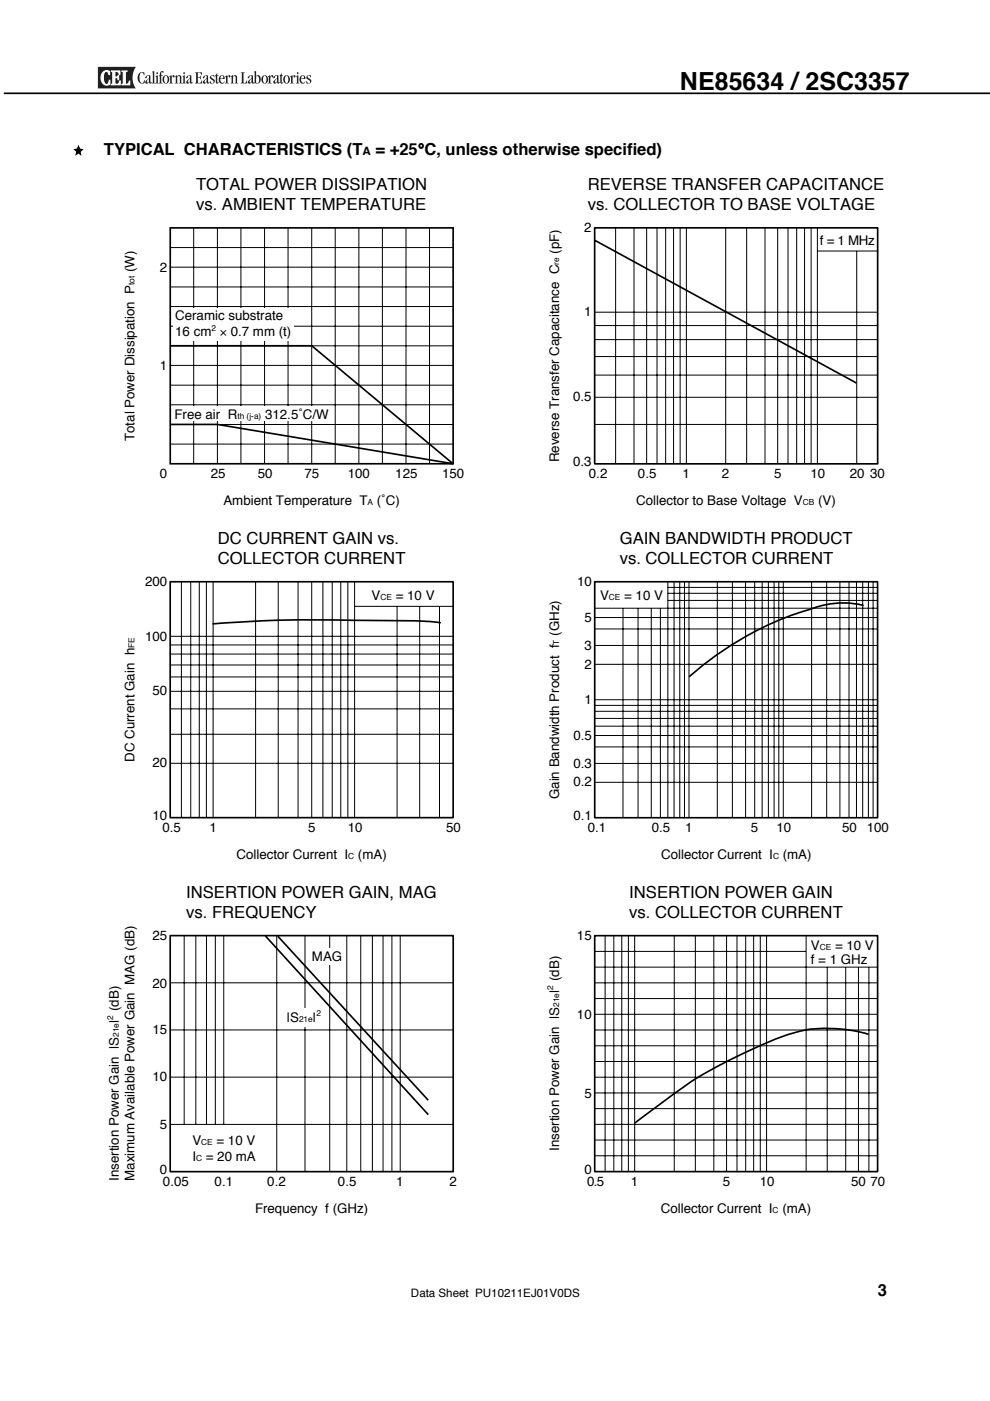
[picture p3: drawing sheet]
<svg xmlns="http://www.w3.org/2000/svg" width="210mm" height="297mm" viewBox="0 0 210 297" stroke-linecap="round" stroke-linejoin="round" font-family="sans-serif">
<!-- layer: Layer 1 -->
<path d="M36.1 48.3h60v50h-60zM36.1 73.3h30l29.9 25-49.9-8.3h-10M36.1 123.3h60v50.1h-60zM93.5 132.1a161 161 0 0 0-18.6-.6 262.1 262.1 0 0 0-29.8 .8" fill="none" stroke="#000" stroke-width=".35"/>
<g fill="none" stroke="#000" stroke-width=".21">
<path d="M36.1 56.6h60M36.1 52.5h60M41.1 48.3v50M46.1 48.3v50M51.1 48.3v50M56.1 48.3v50M61.1 48.3v50M66.1 48.3v50M71.1 48.3v50M76.1 48.3v50M81.1 48.3v50M86.1 48.3v50"/>
<path d="M91.1 48.3v50M36.1 65h60M36.1 60.8h60M36.1 77.5h60M36.1 73.3h60M36.1 69.2h60M36.1 85.8h60M36.1 81.7h60M36.1 94.2h60M36.1 90h60M36.1 134.9h60M36.1 138.7h60"/>
<path d="M36.1 136.7h60M38.5 123.4v50M40.4 123.4v50M42.3 123.4v50M43.8 123.4v50M45.2 123.4v50M54.2 123.4v50M59 123.4v50M63.2 123.4v50M66.1 123.4v50M68.5 123.4v50M70.4 123.4v50"/>
<path d="M72.3 123.4v50M73.8 123.4v50M75.2 123.4v50M75.2 128.6h20.9M84.2 128.5v44.9M89 128.5v44.9M93.2 128.5v44.9M36.1 141h60M36.1 143.5h60M36.1 146.6h60M36.1 150.3h60M36.1 155.7h60"/>
<path d="M36.1 161.8h60"/>
</g>
<g fill="#fff">
<path d="M36.7 65.3h25.5v7h-25.5z"/>
<path d="M36.8 86.2h33.7v3.1h-33.7z"/>
</g>
<path d="M126.1 48.3h60v50h-60zM126.1 51l55.5 30.2M126.1 123.3h60v50.1h-60zM183.1 128.4a18.6 18.6 0 0 0-11.3 .8 67.7 67.7 0 0 0-25.7 14.3M36.1 198.4h60v50h-60zM56.3 198.5l34.5 37.8M58.9 198.5l31.9 34.8M126.1 198.4h60v50h-60zM184.2 219.3a28.3 28.3 0 0 0-21.1 1.5 100.3 100.3 0 0 0-26.1 15.5l-2.4 1.8" fill="none" stroke="#000" stroke-width=".35"/>
<g fill="none" stroke="#000" stroke-width=".21">
<path d="M130.5 48.3v50M134.4 48.3v50M137.1 48.3v50M139.3 48.3v50M141.1 48.3v50M142.8 48.3v50M144.2 48.3v50M145.5 48.3v50M153.9 48.3v50M158.3 48.3v50M162.2 48.3v50M164.9 48.3v50"/>
<path d="M167.1 48.3v50M168.9 48.3v50M170.6 48.3v50M172 48.3v50M173.3 53.2h12.8M173.3 48.3v50M181.6 53.3v45M126.1 66.2h60M126.1 72h60M126.1 75.6h60M126.1 69h60M126.1 79.5h60"/>
<path d="M126.1 84.2h60M126.1 90h60M126.1 130.9h60M126.1 133.3h60M126.1 136.9h60M126.1 129h60M132.1 129v44.4M135.3 129v44.4M138.1 129v44.4M140 129v44.4M141.6 125.8h44.5M141.6 124.5h44.5"/>
<path d="M141.6 123.3v50.1M141.6 127.3h44.5M142.9 123.3v50.1M144.1 123.3v50.1M145.1 123.3v50.1M146.1 123.3v50.1M152.1 123.3v50.1M155.3 123.3v50.1M158.1 123.3v50.1M160 123.3v50.1M161.6 123.3v50.1M162.9 123.3v50.1"/>
<path d="M164.1 123.3v50.1M165.1 123.3v50.1M166.1 123.3v50.1M172.1 123.3v50.1M175.3 123.3v50.1M178.1 123.3v50.1M180 123.3v50.1M181.6 123.3v50.1M182.9 123.3v50.1M184.1 123.3v50.1M185.1 123.3v50.1M126.1 148.4h60"/>
<path d="M126.1 140.9h60M126.1 150.8h60M126.1 152.3h60M126.1 154h60M126.1 155.9h60M126.1 158.4h60M126.1 149.6h60M126.1 161.9h60M126.1 165.9h60M39 198.4v40M41.5 198.4v40M43.8 198.3v40"/>
<path d="M45.7 198.4v40M47.4 198.4v40M58.7 198.4v50M64.7 198.3v50.1M69.9 198.4v50M73.5 198.4v50M76.5 198.4v50M79 198.4v50M81.2 198.4v50M83.1 198.4v50M84.9 198.4v50M128.3 198.4v50"/>
<path d="M130.1 198.4v50M131.8 198.4v50M133.2 198.4v50M134.6 198.4v50M143 198.4v50M147.4 198.4v50M151.3 198.4v50M154 198.4v50M156.3 198.4v50M158.1 198.4v50M159.8 198.4v50M161.2 198.4v50"/>
<path d="M162.5 198.4v50M170.9 198.4v50M36.1 218.4h60M36.1 208.4h60M126.1 215h60M126.1 218.4h60M126.1 205.1h59.9M126.1 201.7h44.8M126.1 211.7h60M126.1 208.4h60M175.4 205.1v43.3M179.3 205.1v43.3"/>
<path d="M182 205.1v43.3M184.2 205.1v43.3M36.1 228.4h60M36.1 238.4h60M126.1 225.1h60M126.1 221.7h60M126.1 228.4h60M126.1 231.7h60M126.1 238.4h60M126.1 235h60M126.1 245h60M126.1 241.7h60"/>
</g>
<g fill="#fff">
<path d="M65.7 201.1h7.2v3.5h-7.2z"/>
<path d="M60.4 213.7h8v3.9h-8z"/>
</g>
<path d="M15.5 31.6l.8-.1 .3-.8 .4 .8 .7 .2-.6 .5 .2 .8-.7-.4-.6 .4 .2-.9z" fill="#000"/>
<path d="M.8 19.8h209.1" fill="none" stroke="#000" stroke-width=".35"/>
<g fill="#231f20">
<path d="M20.8 14.2h8a4 4 0 0 0 0 4.5h-8z"/>
<path d="M29.6 15.5l.2-.2h.7l.1 .1v.5l-.4-.5h-.3a1.89 1.89 0 0 0 0 2.2h.4l.3-.7 .1 .4a.7 .7 0 0 1-.7 .5 .7 .7 0 0 1-.7-.6 1.57 1.57 0 0 1 .3-1.7z"/>
<path d="M32.2 15.2l.5-.2v2.4l.3 .3h-.9l.3-.3v-2z"/>
<path d="M34 15.2l.4-.2 .3 .2-.1 .3-.3-.3-.1 .2v.6l.3 .1-.3 .1v1.2l.2 .3h-.7l.2-.3v-1.2l-.2-.1 .2-.1z"/>
<path d="M35.9 16.2l.4-.3 .1 .4 .2-.3h.4v.3l-.3 .1-.1-.2-.2 .2v1l.3 .3h-.9l.3-.3v-1z"/>
<path d="M37.1 16.2l.4-.3 .1 .3 .1-.1a.42 .42 0 0 1 .7 0v1.4l.2 .2h-.7l.2-.2v-1.1l-.2-.3-.3 .3v1l.2 .3h-.7l.2-.3v-1z"/>
<path d="M41.4 15.3l1.4 .1v.5l-.4-.4h-.5l.1 .8h.4l.2-.2v.7l-.3-.3h-.4l.2 1.1a.61 .61 0 0 0 .7-.6v.7h-1.5l.3-.3v-1.8z"/>
<path d="M44.6 16.2l.7-.3 .2 .1-.1 .4-.4-.4-.2 .1a.72 .72 0 0 0 .6 .8 .61 .61 0 0 1-.1 .7 .61 .61 0 0 1-.8 0l.1-.4 .3 .4 .4-.1a.72 .72 0 0 0-.7-.8l-.1-.3z"/>
<path d="M46 15.6l.1 .4 .2 .1h-.2v1.4l.3-.1a.36 .36 0 0 1-.5 .3l-.1-1.5-.2-.1z"/>
<path d="M47.7 16.2l.5-.3v.4l.2-.3h.4v.3l-.2 .1-.1-.2-.2 .2-.1 1 .3 .3h-.8l.2-.3v-1z"/>
<path d="M48.9 16.2l.5-.3v.3l.1-.1a.42 .42 0 0 1 .7 0l.1 1.4 .1 .2h-.6l.2-.2v-1.1l-.3-.3-.3 .3v1l.2 .3h-.7l.2-.3v-1z"/>
<path d="M51 15.3h.9l-.3 .3v1.8l.1 .1 .3 .1 .4-.6v.7h-1.4l.3-.3v-1.8z"/>
<path d="M56.8 16.2l.5-.3v.4l.2-.3h.4v.3l-.2 .1-.2-.2-.1 .2-.1 1 .3 .3h-.8l.2-.3v-1z"/>
<path d="M59.6 15.6l.1 .4 .3 .1h-.3l.1 1.4 .3-.1a.36 .36 0 0 1-.6 .3l-.1-1.5-.2-.1z"/>
<path d="M61.5 16.2l.5-.3v.4l.2-.3h.4v.3l-.2 .1-.1-.2-.2 .2-.1 1 .3 .3h-.8l.2-.3v-1z"/>
<path d="M65 16.2l.7-.3 .2 .1v.4l-.4-.4-.3 .1a.72 .72 0 0 0 .7 .8 .61 .61 0 0 1-.2 .7 .61 .61 0 0 1-.7 0v-.4l.3 .4 .4-.1a.72 .72 0 0 0-.6-.8l-.1-.3z"/>
<path d="M31.4 16.8l-.3 .5 .2 .2a.54 .54 0 0 0 .3-.7zM31 16.2l.5-.3 .4 .1v1.3l.1 .2 .2-.1-.3 .3-.3-.2-.5 .2-.3-.1a.85 .85 0 0 1 .7-.9v-.6h-.2l-.4 .5-.1-.1z"/>
<path d="M33.1 15.5a.2 .2 0 0 1 .4 0 .2 .2 0 0 1-.4 0zM33 16.1l.5-.2v1.5l.2 .3h-.8l.3-.3v-1.1z"/>
<path d="M35 16.1l-.2 1 .4 .6a1.08 1.08 0 0 0 0-1.7zM34.7 16.2a.82 .82 0 0 1 1.1 .1 .82 .82 0 0 1-.1 1.2 .82 .82 0 0 1-1.2-.1 .82 .82 0 0 1 .2-1.2z"/>
<path d="M38.8 15.5a.2 .2 0 0 1 .4 0 .2 .2 0 0 1-.4 0zM38.7 16.1l.5-.2v1.5l.2 .3h-.8l.3-.3v-1.1z"/>
<path d="M40.1 16.8l-.3 .5 .2 .2a.54 .54 0 0 0 .3-.7zM39.7 16.2l.5-.3 .3 .1 .1 1.3 .1 .2 .2-.1-.3 .3-.4-.2-.4 .2-.3-.1a.85 .85 0 0 1 .6-.9l.1-.6h-.2l-.4 .5-.1-.1z"/>
<path d="M43.6 16.8l-.2 .5 .1 .2a.54 .54 0 0 0 .3-.7zM43.2 16.2l.5-.3 .4 .1v1.3l.1 .2 .2-.1-.3 .3-.3-.2-.5 .2-.2-.1a.85 .85 0 0 1 .6-.9l.1-.6h-.3l-.4 .5-.1-.1z"/>
<path d="M46.7 16.4a.35 .35 0 0 0 .7 0 .35 .35 0 0 0-.7 0zM46.6 16.2a.56 .56 0 0 1 .7-.2 .56 .56 0 0 1 .2 .7h-.7a.5 .5 0 0 0 .1 .8 .5 .5 0 0 0 .7-.2h.1a.68 .68 0 0 1-.9 .4 .68 .68 0 0 1-.4-.8z"/>
<path d="M53.2 16.8l-.3 .5 .2 .2a.54 .54 0 0 0 .2-.7zM52.7 16.2l.6-.3 .3 .1v1.3l.2 .2 .1-.1-.3 .3-.3-.2-.4 .2-.3-.1a.85 .85 0 0 1 .6-.9l.1-.6h-.3l-.3 .5-.2-.1z"/>
<path d="M54.4 16.2l-.1 1.2 .2 .3a.92 .92 0 0 0 0-1.6zM53.8 15.2l.5-.2 .1 1.1a.48 .48 0 0 1 .7 .1 .96 .96 0 0 1 .1 1.2 .96 .96 0 0 1-1.1 .3l-.1 .1v-2.3z"/>
<path d="M56 16.1l-.2 1 .3 .6a1.08 1.08 0 0 0 0-1.7zM55.6 16.2a.82 .82 0 0 1 1.2 .1 .82 .82 0 0 1-.2 1.2 .82 .82 0 0 1-1.1-.1 .82 .82 0 0 1 .1-1.2z"/>
<path d="M58.6 16.8l-.3 .5 .2 .2a.54 .54 0 0 0 .2-.7zM58.1 16.2l.6-.3 .3 .1v1.3l.2 .2 .1-.1-.3 .3-.3-.2-.4 .2-.3-.1a.85 .85 0 0 1 .6-.9l.1-.6h-.3l-.3 .5-.2-.1z"/>
<path d="M60.6 16.1l-.2 1 .4 .6a1.08 1.08 0 0 0 0-1.7zM60.2 16.2a.82 .82 0 0 1 1.2 .1 .82 .82 0 0 1-.1 1.2 .82 .82 0 0 1-1.2-.1 .82 .82 0 0 1 .1-1.2z"/>
<path d="M62.9 15.5a.2 .2 0 0 1 .4 0 .2 .2 0 0 1-.4 0zM62.8 16.1l.5-.2v1.5l.2 .3h-.8l.3-.3v-1.1z"/>
<path d="M63.8 16.4a.35 .35 0 0 0 .7 0 .35 .35 0 0 0-.7 0zM63.7 16.2a.56 .56 0 0 1 .7-.2 .56 .56 0 0 1 .3 .7h-.8a.5 .5 0 0 0 .1 .8 .5 .5 0 0 0 .8-.2 .68 .68 0 0 1-.9 .4 .68 .68 0 0 1-.4-.8z"/>
</g>
<path d="M21.9 15.2l.7-.2a.53 .53 0 0 1 .6 .2 .53 .53 0 0 1 0 .6l-.3-.5a.42 .42 0 0 0-.7 0l-.3 1.2a1.27 1.27 0 0 0 .7 1.4 .82 .82 0 0 0 .6-.9 .64 .64 0 0 1 0 .7 .64 .64 0 0 1-.6 .4 1.66 1.66 0 0 1-.7-2.9z" fill="#fff"/>
<path d="M21.9 15.2l.7-.2a.53 .53 0 0 1 .6 .2 .53 .53 0 0 1 0 .6l-.3-.5a.42 .42 0 0 0-.7 0l-.3 1.2a1.27 1.27 0 0 0 .7 1.4 .82 .82 0 0 0 .6-.9 .64 .64 0 0 1 0 .7 .64 .64 0 0 1-.6 .4 1.66 1.66 0 0 1-.7-2.9z" fill="none" stroke="#fff" stroke-width=".21"/>
<path d="M23.6 15h1.8v.7l-.1 .1a.6 .6 0 0 0-.3-.6 .6 .6 0 0 0-.6 .1v1h.5l.3-.3-.1 .9-.2-.4h-.5v1.2a.65 .65 0 0 0 .7 .1 .65 .65 0 0 0 .4-.7v.9h-1.9l.3-.3v-2.4z" fill="#fff"/>
<path d="M23.6 15h1.8v.7l-.1 .1a.6 .6 0 0 0-.3-.6 .6 .6 0 0 0-.6 .1v1h.5l.3-.3-.1 .9-.2-.4h-.5v1.2a.65 .65 0 0 0 .7 .1 .65 .65 0 0 0 .4-.7v.9h-1.9l.3-.3v-2.4z" fill="none" stroke="#fff" stroke-width=".21"/>
<path d="M25.8 15h1.1l-.3 .3v2.3l.1 .2h.3l.5-.6v.8h-1.7l.3-.4v-2.3z" fill="#fff"/>
<path d="M25.8 15h1.1l-.3 .3v2.3l.1 .2h.3l.5-.6v.8h-1.7l.3-.4v-2.3z" fill="none" stroke="#fff" stroke-width=".21"/>
<text font-size="5.3" x="144.2" y="19">NE85634 / 2SC3357</text>
<g font-size="3.5">
<text x="22" y="32.9">TYPICAL CHARACTERISTICS (T</text>
<text x="79.6" y="32.9">= +25°C, unless otherwise specified)</text>
<text x="41.6" y="40.2">TOTAL POWER DISSIPATION</text>
<text x="124.6" y="40.3">REVERSE TRANSFER CAPACITANCE</text>
<text x="41.6" y="44.5">vs. AMBIENT TEMPERATURE</text>
<text x="124.6" y="44.5">vs. COLLECTOR TO BASE VOLTAGE</text>
<text x="46.2" y="115.3">DC CURRENT GAIN vs.</text>
<text x="46.2" y="119.5">COLLECTOR CURRENT</text>
<text x="131.4" y="115.3">GAIN BANDWIDTH PRODUCT</text>
<text x="131.4" y="119.5">vs. COLLECTOR CURRENT</text>
<text x="39.5" y="190.3">INSERTION POWER GAIN, MAG</text>
<text x="133.4" y="190.3">INSERTION POWER GAIN</text>
<text x="39.5" y="194.6">vs. FREQUENCY</text>
<text x="133.4" y="194.6">vs. COLLECTOR CURRENT</text>
<text x="186.1" y="274.8">3</text>
</g>
<g font-size="2.8">
<text x="118.5" y="53.8" transform="rotate(-90 118.5 53.8)">(pF)</text>
<text x="123.9" y="49.3">2</text>
<text x="173.9" y="51.9">f = 1 MHz</text>
<text x="28.5" y="57.7" transform="rotate(-90 28.5 57.7)">(W)</text>
<text x="33.9" y="57.6">2</text>
<text x="37.1" y="67.9">Ceramic substrate</text>
<text x="37.1" y="71.2">16 cm</text>
<text x="46.6" y="71.2">× 0.7 mm (t)</text>
<text x="123.9" y="67.1">1</text>
<text x="33.9" y="78.5">1</text>
<text x="37" y="88.8">Free air R</text>
<text x="56.2" y="88.8">312.5˚C/W</text>
<text x="121.5" y="85">0.5</text>
<text x="28.5" y="93.5" transform="rotate(-90 28.5 93.5)">Total Power Dissipation P</text>
<text x="33.9" y="101.4">0</text>
<text x="44.7" y="101.4">25</text>
<text x="54.6" y="101.4">50</text>
<text x="64.6" y="101.4">75</text>
<text x="73.7" y="101.4">100</text>
<text x="83.8" y="101.4">125</text>
<text x="93.7" y="101.4">150</text>
<text x="118.5" y="98" transform="rotate(-90 118.5 98)">Reverse Transfer Capacitance C</text>
<text x="121.5" y="98.7">0.3</text>
<text x="124.9" y="101.4">0.2</text>
<text x="135.3" y="101.4">0.5</text>
<text x="144.7" y="101.4">1</text>
<text x="153.1" y="101.4">2</text>
<text x="164.1" y="101.4">5</text>
<text x="171.8" y="101.4">10</text>
<text x="180.2" y="101.4">20</text>
<text x="184.5" y="101.4">30</text>
<text x="47.4" y="107.2">Ambient Temperature T (˚C)</text>
<text x="134.9" y="107.2">Collector to Base Voltage V</text>
<text x="173.4" y="107.2">(V)</text>
<text x="30.7" y="124.3">200</text>
<text x="122.4" y="124.3">10</text>
<text x="78.8" y="127.2">V</text>
<text x="83.9" y="127.2">= 10 V</text>
<text x="123.9" y="131.8">5</text>
<text x="127.2" y="127.3">V</text>
<text x="132.3" y="127.3">= 10 V</text>
<text x="30.7" y="135.8">100</text>
<text x="123.9" y="137.9">3</text>
<text x="123.9" y="141.8">2</text>
<text x="32.3" y="147.4">50</text>
<text x="123.9" y="149.3">1</text>
<text x="28.5" y="161.6" transform="rotate(-90 28.5 161.6)">DC Current Gain h</text>
<text x="121.6" y="156.9">0.5</text>
<text x="32.3" y="162.7">20</text>
<text x="121.6" y="166.6">0.2</text>
<text x="121.6" y="162.8">0.3</text>
<text x="32.3" y="173.8">10</text>
<text x="118.5" y="169.5" transform="rotate(-90 118.5 169.5)">Gain Bandwidth Product f (GHz)</text>
<text x="121.6" y="173.9">0.1</text>
<text x="34.5" y="176.5">0.5</text>
<text x="44.4" y="176.5">1</text>
<text x="65.3" y="176.5">5</text>
<text x="73.7" y="176.5">10</text>
<text x="94.6" y="176.5">50</text>
<text x="124.6" y="176.5">0.1</text>
<text x="138.2" y="176.5">0.5</text>
<text x="145.3" y="176.5">1</text>
<text x="159.2" y="176.5">5</text>
<text x="164.6" y="176.5">10</text>
<text x="178.5" y="176.5">50</text>
<text x="183.8" y="176.5">100</text>
<text x="50.2" y="182.2">Collector Current I</text>
<text x="75.9" y="182.2">(mA)</text>
<text x="140.2" y="182.2">Collector Current I</text>
<text x="166" y="182.2">(mA)</text>
<text x="32.3" y="199.4">25</text>
<text x="66.1" y="203.8">MAG</text>
<text x="122.3" y="199.4">15</text>
<text x="171.9" y="201.3">V</text>
<text x="177" y="201.3">= 10 V</text>
<text x="32.3" y="209.4">20</text>
<text x="171.9" y="204.3">f = 1 GHz</text>
<text x="118.5" y="210.5" transform="rotate(-90 118.5 210.5)">| (dB)</text>
<text x="25.2" y="216.9" transform="rotate(-90 25.2 216.9)">| (dB)</text>
<text x="32.3" y="219.3">15</text>
<text x="60.8" y="216.6">|S</text>
<text x="66.3" y="216.6">|</text>
<text x="122.3" y="216">10</text>
<text x="32.3" y="229.2">10</text>
<text x="123.9" y="232.8">5</text>
<text x="33.9" y="239.4">5</text>
<text x="40.8" y="242.8">V</text>
<text x="45.9" y="242.8">= 10 V</text>
<text x="118.5" y="244" transform="rotate(-90 118.5 244)">Insertion Power Gain |S</text>
<text x="25.2" y="250.4" transform="rotate(-90 25.2 250.4)">Insertion Power Gain |S</text>
<text x="28.6" y="250.4" transform="rotate(-90 28.6 250.4)">Maximum Available Power Gain MAG (dB)</text>
<text x="33.9" y="248.9">0</text>
<text x="34.6" y="251.5">0.05</text>
<text x="40.8" y="246.1">I</text>
<text x="43.6" y="246.1">= 20 mA</text>
<text x="45.5" y="251.5">0.1</text>
<text x="56.7" y="251.5">0.2</text>
<text x="71.7" y="251.5">0.5</text>
<text x="84" y="251.5">1</text>
<text x="95.3" y="251.5">2</text>
<text x="123.9" y="249">0</text>
<text x="124.5" y="251.5">0.5</text>
<text x="133.7" y="251.5">1</text>
<text x="153.3" y="251.5">5</text>
<text x="161.1" y="251.5">10</text>
<text x="180.5" y="251.5">50</text>
<text x="184.5" y="251.5">70</text>
<text x="54.1" y="257.2">Frequency f (GHz)</text>
<text x="140.1" y="257.2">Collector Current I</text>
<text x="165.9" y="257.2">(mA)</text>
</g>
<g font-size="2.5">
<text x="76.9" y="32.9">A</text>
<text x="87.1" y="275">Data Sheet PU10211EJ01V0DS</text>
</g>
<g font-size="1.8">
<text x="118.5" y="56.1" transform="rotate(-90 118.5 56.1)">re</text>
<text x="28.5" y="60.4" transform="rotate(-90 28.5 60.4)">tot</text>
<text x="44.8" y="70.2">2</text>
<text x="50.3" y="88.8">th (j-a)</text>
<text x="78" y="107.2">A</text>
<text x="170.2" y="107.2">CB</text>
<text x="80.7" y="127.2">CE</text>
<text x="129.1" y="127.3">CE</text>
<text x="28.5" y="137.4" transform="rotate(-90 28.5 137.4)">FE</text>
<text x="118.5" y="136.7" transform="rotate(-90 118.5 136.7)">T</text>
<text x="73.8" y="182.2">C</text>
<text x="163.9" y="182.2">C</text>
<text x="173.8" y="201.3">CE</text>
<text x="117.3" y="209.8" transform="rotate(-90 117.3 209.8)">2</text>
<text x="67.1" y="215.4">2</text>
<text x="118.5" y="213.5" transform="rotate(-90 118.5 213.5)">21e</text>
<text x="24" y="216.2" transform="rotate(-90 24 216.2)">2</text>
<text x="25.2" y="219.8" transform="rotate(-90 25.2 219.8)">21e</text>
<text x="63.4" y="216.6">21e</text>
<text x="42.7" y="242.8">CE</text>
<text x="41.6" y="246.1">C</text>
<text x="163.8" y="257.2">C</text>
</g>
</svg>
